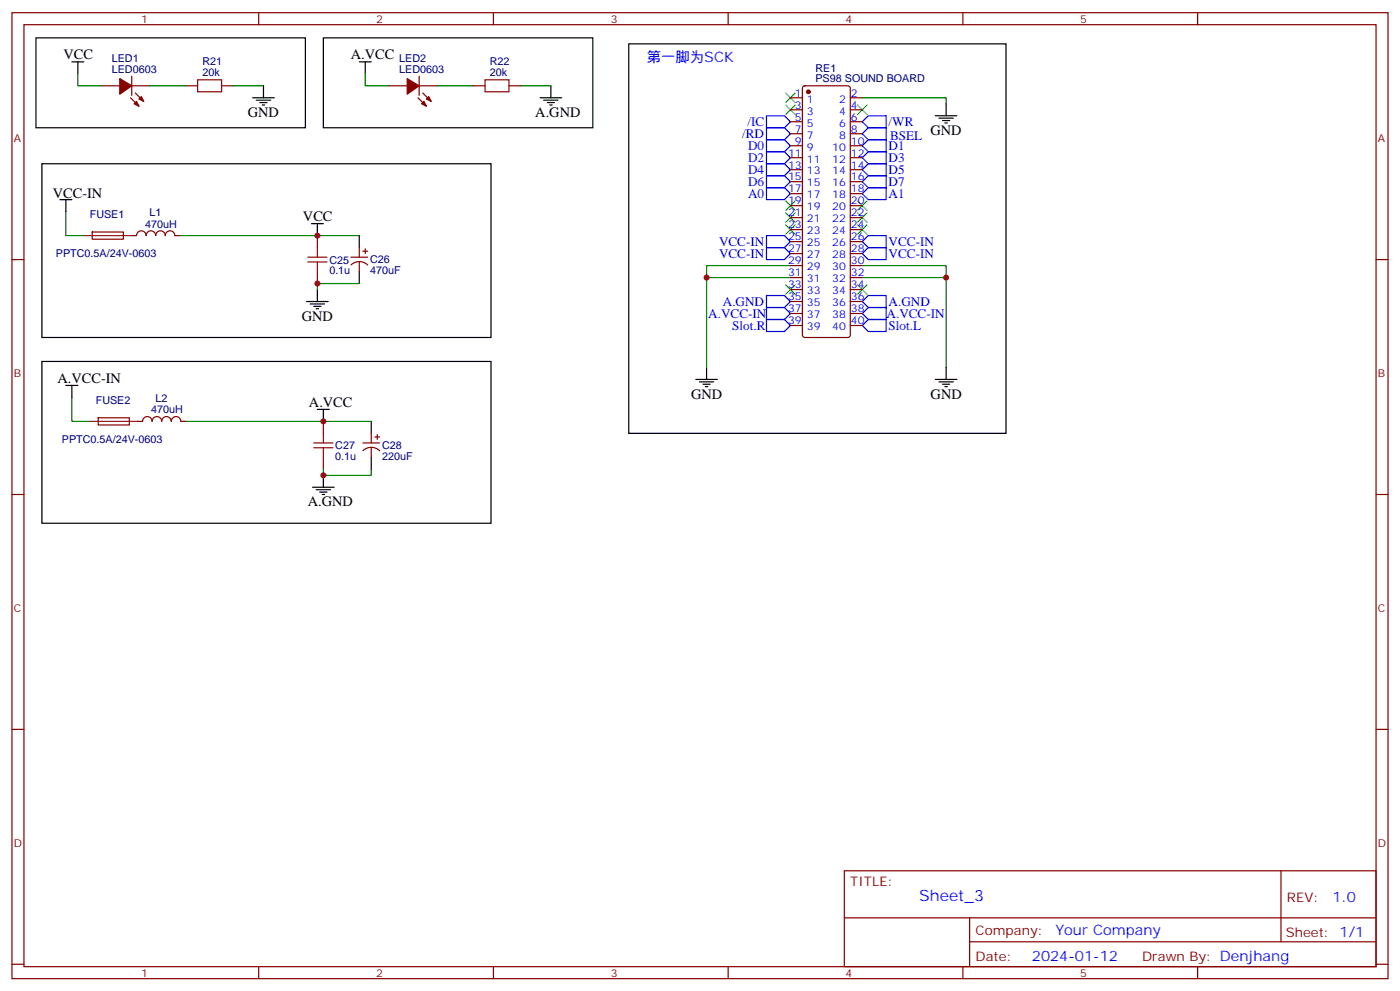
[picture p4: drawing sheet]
<svg xmlns="http://www.w3.org/2000/svg" width="412mm" height="292mm" viewBox="0 0 412 292" stroke-linecap="round" stroke-linejoin="round" font-family="sans-serif">
<g fill="none" stroke="#870000" stroke-width=".35">
<path d="M3.5 3.7h405.4v284.4h-405.4zM7.1 7.3h398.2v277.3h-398.2zM76.2 3.7v3.6M145.3 3.7v3.6M214.5 3.7v3.6M283.6 3.7v3.6M352.8 3.7v3.6M30 25.3h5.3M38.5 28.8l2.4 2.5M38.8 25.3h5.3M38.8 22.4v5.7M39.9 27.4l2.4 2.4"/>
<path d="M54.7 25.3h3.5M65.3 25.3h3.5M114.7 25.3h5.2M123.1 28.8l2.5 2.5M123.5 25.3h5.3M123.5 22.4v5.7M124.5 27.4l2.5 2.4M139.3 25.3h3.6M149.9 25.3h3.6M232.8 28.8h3.6M232.8 32.3h3.6M232.8 35.8h3.6"/>
<path d="M232.8 39.4h3.6M236.6 25.5l.5-.2h12.7l.5 .2 .2 .5v72.6l-.3 .5-.4 .2h-12.7l-.5-.2-.2-.5v-72.6zM250.5 28.8h3.5M250.5 32.3h3.5M250.5 35.8h3.5M250.5 39.4h3.5M232.8 42.9h3.6M232.8 46.4h3.6M232.8 50h3.6M232.8 53.5h3.6M232.8 57h3.6M250.5 42.9h3.5"/>
<path d="M250.5 46.4h3.5M250.5 50h3.5M250.5 53.5h3.5M250.5 57h3.5M3.5 76.4h3.6M27.2 68.3h9.1v2.1h-9.1zM38.8 69.4l1.4-.1a1.41 1.41 0 0 1 1.4-1.4 1.41 1.41 0 0 1 1.4 1.5 1.41 1.41 0 0 1 1.5-1.5 1.41 1.41 0 0 1 1.4 1.5 1.41 1.41 0 0 1 1.4-1.5 1.41 1.41 0 0 1 1.4 1.5 1.41 1.41 0 0 1 1.4-1.5 1.41 1.41 0 0 1 1.4 1.5h1.4M93.5 69.4v3.5M93.5 79.9v3.6M103.4 75.7h4.9M103.4 78a3.5 3.5 0 0 1 4.9 0M105.8 72.9v2.8"/>
<path d="M105.8 77.1v2.8M106.9 73.9h1.4M107.6 73.2v1.4M232.8 78.2h3.6M232.8 74.6h3.6M232.8 71.1h3.6M232.8 67.6h3.6M232.8 60.5h3.6M232.8 64.1h3.6M250.5 78.2h3.5M250.5 74.6h3.5M250.5 71.1h3.5"/>
<path d="M250.5 67.6h3.5M250.5 60.5h3.5M250.5 64.1h3.5M405.3 76.4h3.6M232.8 95.8h3.6M232.8 92.3h3.6M232.8 88.8h3.6M232.8 85.2h3.6M232.8 81.7h3.6M250.5 95.8h3.5M250.5 92.3h3.5M250.5 88.8h3.5"/>
<path d="M250.5 85.2h3.5M250.5 81.7h3.5M28.9 123h9.2v2.1h-9.1zM40.6 124h1.4a1.41 1.41 0 0 1 1.4-1.4 1.41 1.41 0 0 1 1.4 1.4 1.41 1.41 0 0 1 1.4-1.4 1.41 1.41 0 0 1 1.4 1.4 1.41 1.41 0 0 1 1.4-1.4 1.41 1.41 0 0 1 1.4 1.4 1.41 1.41 0 0 1 1.5-1.4 1.41 1.41 0 0 1 1.4 1.4h1.4M95.2 124v3.6M95.2 134.6v3.5M106.9 130.4h4.9M106.9 132.7a3.5 3.5 0 0 1 4.9 0M109.4 127.6v2.8M109.4 131.8v2.8M110.4 128.6h1.4M111.1 127.9v1.4"/>
<path d="M3.5 145.6h3.6M405.3 145.6h3.6M3.5 214.7h3.6M405.3 214.7h3.6M248.7 256.3h156.6v28.3h-156.6zM377.3 256.4v20.8M248.7 270.2h156.5M285.6 277.2h119.6M285.6 270.2v14.1M3.5 283.8h3.6M76.2 284.6v3.5M145.3 284.6v3.5"/>
<path d="M214.5 284.6v3.5M283.6 284.6v3.5M352.8 284.6v3.5M405.3 283.8h3.6"/>
</g>
<g fill="none" stroke="#000" stroke-width=".35">
<path d="M10.6 11.1h79.4v26.5h-79.4zM21.2 18.2h3.5M22.9 18.2v3.5M95.2 11.1h79.4v26.5h-79.4zM105.8 18.2h3.6M107.6 18.2v3.5M185.2 12.9h111.1v114.7h-111.1zM74.4 28.8h6.4M75.5 29.5h4.2M76.6 30.2h2.1M77.3 30.9h.7M77.6 25.3v3.5"/>
<path d="M159.1 28.8h6.4M160.2 29.5h4.2M161.2 30.2h2.1M161.9 30.9h.7M162.3 25.3v3.5M275.5 34.1h6.4M276.6 34.8h4.2M277.6 35.5h2.2M278.3 36.2h.7M278.7 30.6v3.5M12.3 48.2h132.3v51.1h-132.3zM17.6 58.8h3.6"/>
<path d="M19.4 58.8v3.5M91.7 65.8h3.5M93.5 65.8v3.6M105.8 69.4v3.5M105.8 79.9v3.6M90.3 88.8h6.4M91.4 89.5h4.2M92.4 90.2h2.1M93.1 90.9h.7M93.5 85.2v3.6M12.3 106.4h132.3v47.6h-132.3zM19.4 113.5h3.5"/>
<path d="M21.2 113.5v3.5M205 111.7h6.3M206 112.4h4.3M207.1 113.1h2.1M207.8 113.8h.7M208.1 108.2v3.5M275.5 111.7h6.4M276.6 112.4h4.2M277.6 113.1h2.2M278.3 113.8h.7M278.7 108.2v3.5M93.5 120.5h3.5"/>
<path d="M95.2 120.5v3.5M95.2 139.9v3.5M109.4 124v3.6M109.4 134.6v3.5M92.1 143.4h6.3M93.1 144.1h4.3M94.2 144.9h2.1M94.9 145.6h.7"/>
</g>
<g fill="none" stroke="#008700" stroke-width=".35">
<path d="M22.9 21.7v3.6h7.1M44.1 25.3h10.6M68.8 25.3h8.8M107.6 21.7v3.6h7.1M128.8 25.3h10.5M153.5 25.3h8.8M254 28.8h24.7v1.8M19.4 62.3v7.1h5.3M52.9 69.4h52.9M232.8 78.2h-24.7v30M254 78.2h24.7v30M105.8 83.5h-12.3v1.7"/>
<path d="M208.1 81.7h24.7M254 81.7h24.7M21.2 117v7h5.3M54.7 124h54.7M95.2 138.1v1.8h14.2v-1.8"/>
</g>
<g fill="none" stroke="#00f" stroke-width=".35">
<path d="M225.8 34.1h5.3l1.7 1.7-1.7 1.8h-5.3zM225.8 37.6h5.3l1.7 1.8-1.7 1.7h-5.3zM254 35.8l1.8-1.7h5.3v3.5h-5.3zM255.8 37.6h5.3v3.5h-5.3l-1.8-1.7zM225.8 41.1h5.3l1.7 1.8-1.7 1.8h-5.3zM225.8 44.7h5.3l1.7 1.7-1.7 1.8h-5.3zM225.8 48.2h5.3l1.7 1.8-1.7 1.7h-5.3zM225.8 51.7h5.3l1.7 1.8-1.7 1.7h-5.3zM225.8 55.2h5.3l1.7 1.8-1.7 1.8h-5.3zM255.8 55.2h5.3v3.6h-5.3l-1.8-1.8zM255.8 41.1h5.3v3.6h-5.3l-1.8-1.8zM255.8 44.7h5.3v3.5h-5.3l-1.8-1.8z"/>
<path d="M255.8 48.2h5.3v3.5h-5.3l-1.8-1.7zM255.8 51.7h5.3v3.5h-5.3l-1.8-1.7zM225.8 69.4h5.3l1.7 1.7-1.7 1.8h-5.3zM225.8 72.9h5.3l1.7 1.7-1.7 1.8h-5.3zM255.8 69.4h5.3v3.5h-5.3l-1.8-1.8zM255.8 72.9h5.3v3.5h-5.3l-1.8-1.8zM225.8 87h5.3l1.7 1.8-1.7 1.7h-5.3zM225.8 90.5h5.3l1.7 1.8-1.7 1.8h-5.3zM225.8 94.1h5.3l1.7 1.7-1.7 1.8h-5.3zM254 95.8l1.8-1.7h5.3v3.5h-5.3zM254 92.3l1.8-1.8h5.3v3.6h-5.3zM255.8 87h5.3v3.5h-5.3l-1.8-1.7z"/>
</g>
<path d="M58.2 23.5h7.1v3.5h-7.1zM142.9 23.5h7v3.5h-7zM90.7 77.1h5.6M90.7 75.7h5.6M93.5 72.9v2.8M93.5 77.1v2.8M92.4 131.8h5.7M92.4 130.4h5.7M95.2 127.6v2.8M95.2 131.8v2.8" fill="none" stroke="#a10000" stroke-width=".35"/>
<g fill="#870000" stroke="#870000" stroke-width=".35">
<path d="M119.9 23.1l3.6 2.2-3.6 2.4z"/>
<path d="M124.2 30.6l.7-.8 .7 1.5z"/>
<path d="M125.6 29.1l.7-.7 .7 1.4z"/>
<path d="M35.3 23.1l3.5 2.2-3.5 2.4z"/>
<path d="M39.5 30.6l.7-.8 .7 1.5z"/>
<path d="M40.9 29.1l.7-.7 .7 1.4z"/>
<circle cx="238.1" cy="27" r=".53"/>
</g>
<path d="M24.7 69.4h14.1M26.5 124h14.1" fill="none" stroke="#8c2424" stroke-width=".35"/>
<g fill="none" stroke="#3c3" stroke-width=".35">
<path d="M231.4 30.9l2.8 2.8M231.4 27.4l2.8 2.8M234.2 30.9l-2.8 2.8M234.2 27.4l-2.8 2.8M252.6 30.9l2.8 2.8M255.4 30.9l-2.8 2.8M231.4 59.1l2.8 2.8M234.2 59.1l-2.8 2.8M252.6 59.1l2.8 2.8M255.4 59.1l-2.8 2.8M231.4 62.7l2.8 2.8M231.4 66.2l2.8 2.8"/>
<path d="M234.2 62.7l-2.8 2.8M234.2 66.2l-2.8 2.8M252.6 62.7l2.8 2.8M252.6 66.2l2.8 2.8M255.4 62.7l-2.8 2.8M255.4 66.2l-2.8 2.8M231.4 83.8l2.8 2.8M234.2 83.8l-2.8 2.8M252.6 83.8l2.8 2.8M255.4 83.8l-2.8 2.8"/>
</g>
<g fill="#c00">
<circle cx="95.3" cy="139.9" r=".88"/>
<circle cx="93.5" cy="83.5" r=".88"/>
<circle cx="95.3" cy="124" r=".88"/>
<circle cx="93.5" cy="69.4" r=".88"/>
<circle cx="208.1" cy="81.7" r=".88"/>
<circle cx="278.7" cy="81.7" r=".88"/>
</g>
<text font-size="4.6" fill="#00f" x="270.8" y="265.4">Sheet_3</text>
<g font-size="4.2">
<text x="18.7" y="17.5">VCC</text>
<text x="103.4" y="17.5">A.VCC</text>
<text x="73" y="34.4">GND</text>
<text x="157.7" y="34.4">A.GND</text>
<text x="274.1" y="39.7">GND</text>
<text x="15.6" y="58.4">VCC-IN</text>
<text x="89.3" y="65.1">VCC</text>
<text x="88.9" y="94.4">GND</text>
<text x="16.9" y="112.7">A.VCC-IN</text>
<text x="91" y="119.8">A.VCC</text>
<text x="203.6" y="117.3">GND</text>
<text x="274.1" y="117.3">GND</text>
<text x="90.7" y="149.1">A.GND</text>
</g>
<g font-size="4.2" fill="#00f">
<text x="190.5" y="18.2">第一脚为SCK</text>
<text x="392.5" y="265.6">1.0</text>
<text x="310.9" y="275.2">Your Company</text>
<text x="304" y="283">2024-01-12</text>
</g>
<g font-size="3.9" fill="#00f">
<text x="218.6" y="40.6">/RD</text>
<text x="220.1" y="37.1">/IC</text>
<text x="261.8" y="37.1">/WR</text>
<text x="262.2" y="41.1">BSEL</text>
<text x="220.3" y="44.1">D0</text>
<text x="220.3" y="47.6">D2</text>
<text x="261.8" y="44.1">D1</text>
<text x="261.8" y="47.6">D3</text>
<text x="220.3" y="51.1">D4</text>
<text x="261.8" y="51.1">D5</text>
<text x="220.3" y="54.6">D6</text>
<text x="220.3" y="58.3">A0</text>
<text x="261.8" y="58.2">A1</text>
<text x="261.8" y="54.6">D7</text>
<text x="211.8" y="72.4">VCC-IN</text>
<text x="211.8" y="75.9">VCC-IN</text>
<text x="261.8" y="72.4">VCC-IN</text>
<text x="261.8" y="75.9">VCC-IN</text>
<text x="208.6" y="93.5">A.VCC-IN</text>
<text x="212.9" y="90">A.GND</text>
<text x="261.2" y="93.5">A.VCC-IN</text>
<text x="261.8" y="90">A.GND</text>
<text x="215.7" y="97.1">Slot.R</text>
<text x="261.8" y="97.1">Slot.L</text>
</g>
<g font-size="3.9" fill="#800">
<text x="250.5" y="260.9">TITLE:</text>
<text x="379.1" y="265.6">REV:</text>
<text x="287.4" y="275.1">Company:</text>
<text x="378.7" y="275.7">Sheet: 1/1</text>
<text x="287.4" y="282.8">Date:</text>
<text x="336.4" y="282.9">Drawn By: Denjhang</text>
</g>
<g font-size="3.2" fill="#800">
<text x="41.6" y="6.7">1</text>
<text x="110.8" y="6.7">2</text>
<text x="179.9" y="6.7">3</text>
<text x="249.1" y="6.7">4</text>
<text x="318.2" y="6.7">5</text>
<text x="4.1" y="41.8">A</text>
<text x="405.9" y="41.8">A</text>
<text x="4.1" y="111">B</text>
<text x="405.9" y="111">B</text>
<text x="4.1" y="180.1">C</text>
<text x="405.9" y="180.1">C</text>
<text x="4.1" y="249.3">D</text>
<text x="405.9" y="249.3">D</text>
<text x="41.6" y="287.5">1</text>
<text x="110.8" y="287.5">2</text>
<text x="179.9" y="287.5">3</text>
<text x="249.1" y="287.5">4</text>
<text x="318.2" y="287.5">5</text>
</g>
<g font-size="3.2" fill="#000080">
<text x="32.9" y="21.4">LED0603</text>
<text x="32.9" y="18.2">LED1</text>
<text x="59.6" y="22.4">20k</text>
<text x="59.6" y="19.3">R21</text>
<text x="117.6" y="21.4">LED0603</text>
<text x="117.6" y="18.2">LED2</text>
<text x="144.3" y="22.4">20k</text>
<text x="144.3" y="19.3">R22</text>
<text x="240.2" y="21.1">RE1</text>
<text x="240.2" y="24.2">PS98 SOUND BOARD</text>
<text x="26.4" y="64.1">FUSE1</text>
<text x="44" y="63.7">L1</text>
<text x="42.8" y="67">470uH</text>
<text x="16.5" y="75.8">PPTC0.5A/24V-0603</text>
<text x="97" y="77.6">C25</text>
<text x="109" y="77.5">C26</text>
<text x="97" y="80.7">0.1u</text>
<text x="109" y="80.7">470uF</text>
<text x="28.2" y="118.8">FUSE2</text>
<text x="45.8" y="118.4">L2</text>
<text x="44.5" y="121.7">470uH</text>
<text x="18.2" y="130.5">PPTC0.5A/24V-0603</text>
<text x="98.8" y="135.4">0.1u</text>
<text x="98.8" y="132.3">C27</text>
<text x="112.5" y="135.4">220uF</text>
<text x="112.5" y="132.2">C28</text>
</g>
<g font-size="3.2" fill="#00f">
<text x="234.2" y="28.4">1</text>
<text x="250.6" y="28.4">2</text>
<text x="234.2" y="32">3</text>
<text x="234.2" y="35.5">5</text>
<text x="237.7" y="30.2">1</text>
<text x="237.7" y="33.7">3</text>
<text x="247.1" y="33.7">4</text>
<text x="247.1" y="30.2">2</text>
<text x="250.6" y="35.5">6</text>
<text x="250.6" y="32">4</text>
<text x="234.2" y="39">7</text>
<text x="237.7" y="37.3">5</text>
<text x="237.7" y="40.8">7</text>
<text x="247.1" y="40.8">8</text>
<text x="247.1" y="37.3">6</text>
<text x="250.6" y="39">8</text>
<text x="232.2" y="46.1">11</text>
<text x="234.2" y="42.5">9</text>
<text x="237.7" y="44.3">9</text>
<text x="237.7" y="47.8">11</text>
<text x="245.1" y="47.8">12</text>
<text x="245.1" y="44.3">10</text>
<text x="250.6" y="46.1">12</text>
<text x="250.6" y="42.5">10</text>
<text x="232.2" y="49.6">13</text>
<text x="232.2" y="53.1">15</text>
<text x="237.7" y="51.4">13</text>
<text x="245.1" y="51.4">14</text>
<text x="250.6" y="53.1">16</text>
<text x="250.6" y="49.6">14</text>
<text x="232.2" y="56.7">17</text>
<text x="237.7" y="54.9">15</text>
<text x="237.7" y="58.4">17</text>
<text x="245.1" y="58.4">18</text>
<text x="245.1" y="54.9">16</text>
<text x="250.6" y="56.7">18</text>
<text x="232.2" y="60.2">19</text>
<text x="232.2" y="63.7">21</text>
<text x="237.7" y="61.9">19</text>
<text x="237.7" y="65.5">21</text>
<text x="245.1" y="65.5">22</text>
<text x="245.1" y="61.9">20</text>
<text x="250.6" y="63.7">22</text>
<text x="250.6" y="60.2">20</text>
<text x="232.2" y="67.2">23</text>
<text x="232.2" y="70.8">25</text>
<text x="237.7" y="69">23</text>
<text x="245.1" y="69">24</text>
<text x="250.6" y="70.8">26</text>
<text x="250.6" y="67.2">24</text>
<text x="232.2" y="74.3">27</text>
<text x="232.2" y="77.8">29</text>
<text x="237.7" y="72.5">25</text>
<text x="237.7" y="76.1">27</text>
<text x="245.1" y="76.1">28</text>
<text x="245.1" y="72.5">26</text>
<text x="250.6" y="77.8">30</text>
<text x="250.6" y="74.3">28</text>
<text x="232.2" y="81.4">31</text>
<text x="237.7" y="79.6">29</text>
<text x="237.7" y="83.1">31</text>
<text x="245.1" y="83.1">32</text>
<text x="245.1" y="79.6">30</text>
<text x="250.6" y="81.4">32</text>
<text x="232.2" y="84.9">33</text>
<text x="232.2" y="88.4">35</text>
<text x="237.7" y="86.6">33</text>
<text x="245.1" y="86.6">34</text>
<text x="250.6" y="88.4">36</text>
<text x="250.6" y="84.9">34</text>
<text x="232.2" y="91.9">37</text>
<text x="232.2" y="95.5">39</text>
<text x="237.7" y="90.2">35</text>
<text x="237.7" y="93.7">37</text>
<text x="245.1" y="93.7">38</text>
<text x="245.1" y="90.2">36</text>
<text x="250.6" y="95.5">40</text>
<text x="250.6" y="91.9">38</text>
<text x="237.7" y="97.2">39</text>
<text x="245.1" y="97.2">40</text>
</g>
</svg>
